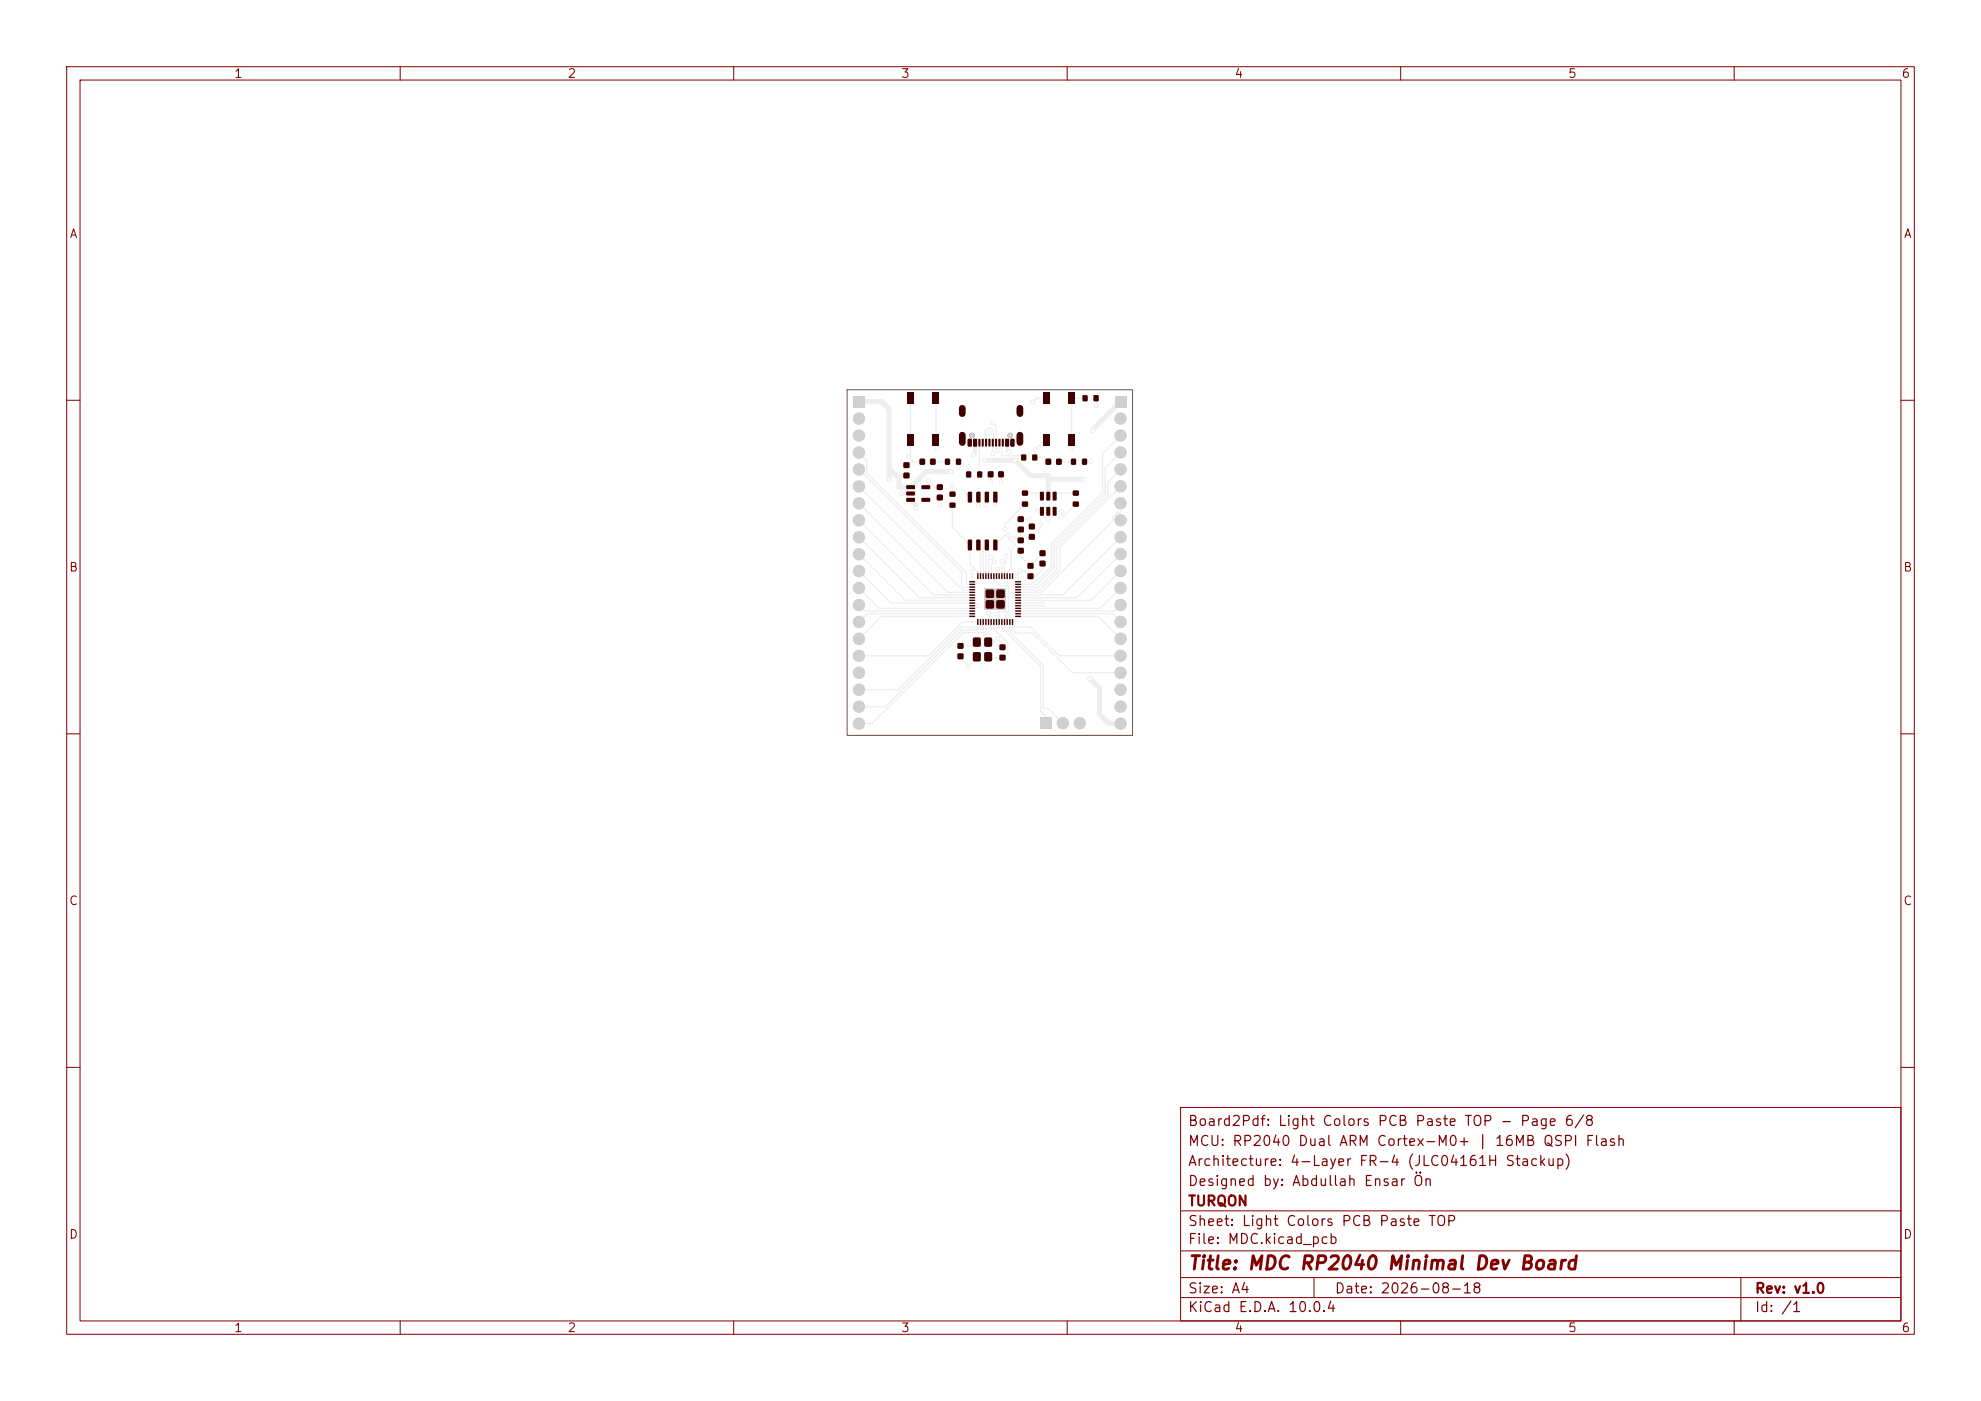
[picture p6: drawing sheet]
<svg xmlns="http://www.w3.org/2000/svg" width="297mm" height="210mm" viewBox="0 0 297 210" stroke-linecap="round" stroke-linejoin="round" font-family="sans-serif">
<g fill="#eee">
<path d="M160.9 73.6h.8v.7h-.8z"/>
<path d="M160.9 75.2h.8v.7h-.8z"/>
<path d="M138.2 72.8l1.2-.1 .1 .5-.2 .1h-1.1l-.1-.1z"/>
<path d="M138.2 74.7l1.2-.1 .1 .5-.2 .1h-1.1l-.1-.1z"/>
<path d="M135.9 74.7l1.2-.1 .1 .5-.2 .1h-1l-.1-.1z"/>
<path d="M135.9 73.7h1.2l.1 .5-.2 .1h-1l-.1-.2z"/>
<path d="M135.9 72.8l1.2-.1 .1 .5-.2 .1h-1l-.1-.1z"/>
<path d="M149.9 98.2h.8v.8h-.8z"/>
<path d="M149.9 96.6h.8v.8h-.8z"/>
</g>
<path d="M144.3 61.2v.8M144.3 65.2v1.1M152.9 61.2v.8M152.9 65.2v1.1" fill="none" stroke="#eee" stroke-width="1"/>
<g fill="#eee">
<path d="M151.5 65.8h.4l.2 .1v.9l-.1 .1-.5-.1z"/>
<path d="M150.7 65.8h.4l.2 .1v.9l-.1 .1-.5-.1z"/>
<path d="M150.2 65.8l.3 .1-.1 1h-.2z"/>
<path d="M149.2 65.8l.3 .1-.1 1h-.2z"/>
<path d="M147.7 65.8l.3 .1-.1 1h-.2z"/>
<path d="M146.7 65.8l.3 .1-.1 1h-.2z"/>
<path d="M145.9 65.8h.4l.2 .1v.9l-.1 .1-.5-.1z"/>
<path d="M145.1 65.8h.4l.2 .1v.9l-.1 .1-.5-.1z"/>
<path d="M147.2 65.8l.3 .1-.1 1h-.2z"/>
<path d="M148.2 65.8l.3 .1-.1 1h-.2z"/>
<path d="M148.7 65.8l.3 .1-.1 1h-.2z"/>
<path d="M149.7 65.8l.3 .1-.1 1h-.2z"/>
</g>
<g fill="#eee" stroke="#eee" stroke-width=".15">
<circle cx="168" cy="108.5" r=".85"/>
<circle cx="168" cy="105.9" r=".85"/>
<circle cx="168" cy="103.4" r=".85"/>
<circle cx="168" cy="100.8" r=".85"/>
<circle cx="168" cy="98.3" r=".85"/>
<circle cx="168" cy="95.8" r=".85"/>
<circle cx="168" cy="93.2" r=".85"/>
<circle cx="168" cy="90.7" r=".85"/>
<circle cx="168" cy="88.1" r=".85"/>
<circle cx="168" cy="85.6" r=".85"/>
<circle cx="168" cy="83.1" r=".85"/>
<circle cx="168" cy="80.5" r=".85"/>
<circle cx="168" cy="78" r=".85"/>
<circle cx="168" cy="75.4" r=".85"/>
<circle cx="168" cy="72.9" r=".85"/>
<circle cx="168" cy="70.4" r=".85"/>
<circle cx="168" cy="67.8" r=".85"/>
<circle cx="168" cy="65.3" r=".85"/>
<circle cx="168" cy="62.7" r=".85"/>
</g>
<path d="M167.1 59.4h1.7v1.7h-1.7z" fill="#eee"/>
<g fill="#eee" stroke="#eee" stroke-width=".15">
<circle cx="128.8" cy="108.5" r=".85"/>
<circle cx="128.8" cy="105.9" r=".85"/>
<circle cx="128.8" cy="103.4" r=".85"/>
<circle cx="128.8" cy="100.8" r=".85"/>
<circle cx="128.8" cy="98.3" r=".85"/>
<circle cx="128.8" cy="95.8" r=".85"/>
<circle cx="128.8" cy="93.2" r=".85"/>
<circle cx="128.8" cy="90.7" r=".85"/>
<circle cx="128.8" cy="88.1" r=".85"/>
<circle cx="128.8" cy="85.6" r=".85"/>
<circle cx="128.8" cy="83.1" r=".85"/>
<circle cx="128.8" cy="80.5" r=".85"/>
<circle cx="128.8" cy="78" r=".85"/>
<circle cx="128.8" cy="75.4" r=".85"/>
<circle cx="128.8" cy="72.9" r=".85"/>
<circle cx="128.8" cy="70.4" r=".85"/>
<circle cx="128.8" cy="67.8" r=".85"/>
<circle cx="128.8" cy="65.3" r=".85"/>
<circle cx="128.8" cy="62.7" r=".85"/>
</g>
<g fill="#eee">
<path d="M127.9 59.4h1.7v1.7h-1.7z"/>
<path d="M145.1 73.8l.5-.1 .1 .1v1.4l-.1 .1-.5-.1z"/>
<path d="M146.4 73.8l.4-.1 .2 .1v1.4l-.1 .1-.5-.1z"/>
<path d="M147.7 73.8l.4-.1 .2 .1v1.4l-.1 .1-.6-.1z"/>
<path d="M148.9 73.8l.5-.1 .1 .1v1.4l-.1 .1-.5-.1z"/>
<path d="M148.9 80.9h.5l.1 .1v1.3l-.1 .2-.5-.1z"/>
<path d="M147.7 80.9h.4l.2 .1v1.3l-.1 .2-.6-.1z"/>
<path d="M146.4 80.9h.4l.2 .1v1.3l-.1 .2-.5-.1z"/>
<path d="M145.1 80.9h.5l.1 .1v1.3l-.1 .2-.5-.1z"/>
</g>
<g fill="#eee" stroke="#eee" stroke-width=".15">
<circle cx="161.9" cy="108.4" r=".85"/>
<circle cx="159.4" cy="108.4" r=".85"/>
</g>
<g fill="#eee">
<path d="M156 107.6h1.7v1.7h-1.7z"/>
<path d="M147.6 95.6h1.1v1.3h-1.1z"/>
<path d="M147.6 97.8h1.1v1.3h-1.1z"/>
<path d="M145.9 97.8h1.1v1.3h-1.1z"/>
<path d="M145.9 95.6h1.1v1.3h-1.1z"/>
<path d="M147.6 88.2h3.2v3.2h-3.2z"/>
<path d="M146.5 85.9l.2 .1-.1 .8-.1-.1z"/>
<path d="M146.9 85.9l.2 .1-.1 .8-.1-.1z"/>
<path d="M147.3 85.9l.2 .1-.1 .8-.1-.1z"/>
<path d="M147.7 85.9l.2 .1-.1 .8-.1-.1z"/>
<path d="M148.1 85.9l.2 .1-.1 .8-.1-.1z"/>
<path d="M148.5 85.9l.2 .1-.1 .8-.1-.1z"/>
<path d="M148.9 85.9l.2 .1-.1 .8-.1-.1z"/>
<path d="M149.3 85.9l.2 .1-.1 .8-.1-.1z"/>
<path d="M149.7 85.9l.2 .1-.1 .8-.1-.1z"/>
<path d="M150.1 85.9l.2 .1-.1 .8-.1-.1z"/>
<path d="M150.5 85.9l.2 .1-.1 .8-.1-.1z"/>
<path d="M150.9 85.9l.2 .1-.1 .8-.1-.1z"/>
<path d="M151.3 85.9l.2 .1-.1 .8-.1-.1z"/>
<path d="M151.7 85.9l.2 .1-.1 .8-.1-.1z"/>
<path d="M152.2 87.1h.8l.1 .1-.9 .1z"/>
<path d="M152.2 87.5h.8l.1 .1-.9 .1z"/>
<path d="M152.2 87.9h.8l.1 .1-.9 .1z"/>
<path d="M152.2 88.3h.8l.1 .1-.9 .1z"/>
<path d="M152.2 88.7h.8l.1 .1-.9 .1z"/>
<path d="M152.2 89.1h.8l.1 .1-.9 .1z"/>
<path d="M152.2 89.5h.8l.1 .1-.9 .1z"/>
<path d="M152.2 89.9h.8l.1 .1-.9 .1z"/>
<path d="M152.2 90.3h.8l.1 .1-.9 .1z"/>
<path d="M152.2 90.7h.8l.1 .1-.9 .1z"/>
<path d="M152.2 91.1h.8l.1 .1-.9 .1z"/>
<path d="M152.2 91.5h.8l.1 .1-.9 .1z"/>
<path d="M152.2 91.9h.8l.1 .1-.9 .1z"/>
<path d="M152.2 92.3h.8l.1 .1-.9 .1z"/>
<path d="M151.7 92.8h.2l-.1 .9-.1-.1z"/>
<path d="M151.3 92.8h.2l-.1 .9-.1-.1z"/>
<path d="M150.9 92.8h.2l-.1 .9-.1-.1z"/>
<path d="M150.5 92.8h.2l-.1 .9-.1-.1z"/>
<path d="M150.1 92.8h.2l-.1 .9-.1-.1z"/>
<path d="M149.7 92.8h.2l-.1 .9-.1-.1z"/>
<path d="M149.3 92.8h.2l-.1 .9-.1-.1z"/>
<path d="M148.9 92.8h.2l-.1 .9-.1-.1z"/>
<path d="M148.5 92.8h.2l-.1 .9-.1-.1z"/>
<path d="M148.1 92.8h.2l-.1 .9-.1-.1z"/>
<path d="M147.7 92.8h.2l-.1 .9-.1-.1z"/>
<path d="M147.3 92.8h.2l-.1 .9-.1-.1z"/>
<path d="M146.9 92.8h.2l-.1 .9-.1-.1z"/>
<path d="M146.5 92.8h.2l-.1 .9-.1-.1z"/>
<path d="M145.3 92.3h.9v.1l-.8 .1z"/>
<path d="M145.3 91.9h.9v.1l-.8 .1z"/>
<path d="M145.3 91.5h.9v.1l-.8 .1z"/>
<path d="M145.3 91.1h.9v.1l-.8 .1z"/>
<path d="M145.3 90.7h.9v.1l-.8 .1z"/>
<path d="M145.3 90.3h.9v.1l-.8 .1z"/>
<path d="M145.3 89.9h.9v.1l-.8 .1z"/>
<path d="M145.3 89.5h.9v.1l-.8 .1z"/>
<path d="M145.3 89.1h.9v.1l-.8 .1z"/>
<path d="M145.3 88.7h.9v.1l-.8 .1z"/>
<path d="M145.3 88.3h.9v.1l-.8 .1z"/>
<path d="M145.3 87.9h.9v.1l-.8 .1z"/>
<path d="M145.3 87.5h.9v.1l-.8 .1z"/>
<path d="M145.3 87.1h.9v.1l-.8 .1z"/>
<path d="M143.6 96.4h.8v.8h-.8z"/>
<path d="M143.6 98h.8v.8h-.8z"/>
<path d="M154.3 80.1h.8v.8h-.8z"/>
<path d="M154.3 78.5h.8v.8h-.8z"/>
<path d="M152.6 82.2h.8v.7h-.8z"/>
<path d="M152.6 80.6h.8v.8h-.8z"/>
<path d="M155.9 84.1h.8v.8h-.8z"/>
<path d="M155.9 82.5h.8v.8h-.8z"/>
<path d="M154.1 84.4h.8v.8h-.8z"/>
<path d="M154.1 86h.8v.8h-.8z"/>
<path d="M153.3 75.2h.8v.7h-.8z"/>
<path d="M153.3 73.6h.8v.7h-.8z"/>
<path d="M162.3 59.3h.7v.8h-.7z"/>
<path d="M164 59.3h.7v.8h-.7z"/>
<path d="M158.4 68.8h.7v.8h-.7z"/>
<path d="M156.8 68.8h.7v.8h-.7z"/>
<path d="M152.6 77.4h.8v.8h-.8z"/>
<path d="M152.6 79h.8v.8h-.8z"/>
<path d="M139.5 68.8h.7v.8h-.7z"/>
<path d="M137.9 68.8h.8v.8h-.8z"/>
<path d="M156 73.8l.4-.1 .1 .1v1.1l-.1 .1-.5-.1z"/>
<path d="M156.9 73.8l.4-.1 .1 .1 .1 1.1-.1 .1-.5-.1z"/>
<path d="M157.9 73.8l.4-.1 .1 .1v1.1l-.1 .1-.5-.1z"/>
<path d="M157.9 76h.4l.1 .1v1.1l-.1 .1-.5-.1z"/>
<path d="M156.9 76h.4l.1 .1 .1 1.1-.1 .1-.5-.1z"/>
<path d="M156 76h.4l.1 .1v1.1l-.1 .1-.5-.1z"/>
<path d="M139.8 58.9h1v1.7h-1z"/>
<path d="M139.8 65.2h1v1.7h-1z"/>
<path d="M136 58.9h1v1.7h-1z"/>
<path d="M136 65.2h1v1.7h-1z"/>
<path d="M160.6 68.8h.7v.8h-.7z"/>
<path d="M162.3 68.8h.6v.8h-.6z"/>
<path d="M149.7 70.7h.8v.8h-.8z"/>
<path d="M148.1 70.7h.8v.8h-.8z"/>
<path d="M135.5 69.3h.8v.8h-.8z"/>
<path d="M135.5 70.9h.8v.8h-.8z"/>
<path d="M154.8 68.2h.7v.8h-.7z"/>
<path d="M153.1 68.2h.7v.8h-.7z"/>
<path d="M140.5 74.2h.8v.8h-.8z"/>
<path d="M140.5 72.6h.8v.8h-.8z"/>
<path d="M144.9 70.7h.7v.8h-.7z"/>
<path d="M146.5 70.7h.7v.8h-.7z"/>
<path d="M156.3 65.2h1.1v1.7h-1.1z"/>
<path d="M156.3 58.9h1.1v1.7h-1.1z"/>
<path d="M160.1 65.2h1v1.7h-1z"/>
<path d="M160.1 58.9h1v1.7h-1z"/>
<path d="M142.4 75.4h.8v.7h-.8z"/>
<path d="M142.4 73.7h.8v.7h-.8z"/>
<path d="M143.4 68.8h.6v.8h-.6z"/>
<path d="M141.7 68.8h.7v.8h-.7z"/>
</g>
<g fill="#eee" stroke="#eee" stroke-width=".15">
<circle cx="145.9" cy="68.2" r=".3"/>
<circle cx="145.2" cy="99.9" r=".3"/>
<circle cx="149.6" cy="95.7" r=".3"/>
<circle cx="148.5" cy="72.2" r=".3"/>
<circle cx="154.8" cy="60.3" r=".3"/>
<circle cx="156" cy="78.5" r=".3"/>
<circle cx="152.2" cy="69" r=".3"/>
<circle cx="164.4" cy="60.8" r=".3"/>
<circle cx="156.5" cy="90.6" r=".3"/>
<circle cx="163.6" cy="69.2" r=".3"/>
<circle cx="140.9" cy="75.7" r=".3"/>
<circle cx="163.8" cy="64.5" r=".3"/>
<circle cx="146.6" cy="90.8" r=".3"/>
<circle cx="152.9" cy="85.6" r=".3"/>
<circle cx="144.4" cy="73.8" r=".3"/>
<circle cx="151.3" cy="67.7" r=".3"/>
<circle cx="145.7" cy="85.7" r=".3"/>
<circle cx="151.8" cy="89.2" r=".3"/>
<circle cx="149.6" cy="85.3" r=".3"/>
<circle cx="139.2" cy="72.1" r=".3"/>
<circle cx="143.7" cy="70" r=".3"/>
<circle cx="149.2" cy="92" r=".3"/>
<circle cx="150.1" cy="72.2" r=".3"/>
<circle cx="157.1" cy="77.9" r=".3"/>
<circle cx="155.2" cy="67.4" r=".3"/>
<circle cx="145.2" cy="69.9" r=".3"/>
<circle cx="154.3" cy="77.8" r=".3"/>
<circle cx="136.2" cy="68.5" r=".3"/>
<circle cx="150.8" cy="83.3" r=".3"/>
<circle cx="151" cy="92.3" r=".3"/>
<circle cx="148.2" cy="91.9" r=".3"/>
<circle cx="150.7" cy="79.3" r=".3"/>
<circle cx="149" cy="84.2" r=".3"/>
<circle cx="148.6" cy="83.6" r=".3"/>
<circle cx="152" cy="80.6" r=".3"/>
<circle cx="149.2" cy="75.6" r=".3"/>
<circle cx="148" cy="83" r=".3"/>
<circle cx="148.9" cy="68" r=".3"/>
<circle cx="155.5" cy="76.5" r=".3"/>
<circle cx="159.1" cy="77.5" r=".3"/>
<circle cx="160.5" cy="67.4" r=".3"/>
<circle cx="146.7" cy="75.7" r=".3"/>
<circle cx="148.3" cy="64.8" r=".3"/>
<circle cx="151.2" cy="80.2" r=".3"/>
<circle cx="159.2" cy="76.7" r=".3"/>
<circle cx="150.2" cy="84.1" r=".3"/>
<circle cx="135.2" cy="74" r=".3"/>
<circle cx="151.6" cy="82.2" r=".3"/>
<circle cx="147.8" cy="75.7" r=".3"/>
<circle cx="140.5" cy="67.2" r=".3"/>
<circle cx="142.8" cy="72.8" r=".3"/>
<circle cx="149.6" cy="67.5" r=".3"/>
<circle cx="148.8" cy="63.4" r=".3"/>
<circle cx="133.3" cy="71.9" r=".3"/>
<circle cx="163.4" cy="101.7" r=".3"/>
<circle cx="162.5" cy="71.9" r=".3"/>
<circle cx="147.6" cy="69" r=".3"/>
<circle cx="142.6" cy="70.7" r=".3"/>
<circle cx="137.3" cy="76.2" r=".3"/>
</g>
<path d="M128.8 60.2h3.4l1.1 1.1v10.6M133.3 70.2l1.5 1.5M135.9 71.3h-.7l-.4 .4M136.5 74.9l.8 .8v.5M142.6 70.7h-3.7l-2.4 2.3h-1.7v-1.3M147.6 69h4.6l2.3 2.3h2.7v.5M157.2 71.8l5.3 .1M157.2 71.8v2.6M168 60.2l-4.2 4.3M163.4 101.7l1.4 1.5v3.9l1.5 1.4h1.7" fill="none" stroke="#eee" stroke-width=".75"/>
<path d="M146.2 66.4v1.5l-.3 .3" fill="none" stroke="#eee" stroke-width=".6"/>
<path d="M151 66.4v1l.3 .3" fill="none" stroke="#eee" stroke-width=".5"/>
<g fill="none" stroke="#eee" stroke-width=".2">
<path d="M136.5 59.7v8.5l-.3 .3 .7 .7M140.3 59.7v7.3l.2 .2M156.8 59.7h-1.4l-.6 .6M162.7 59.7h-2.1v6.3l-.1 .2v1.2M164.3 59.7l.1 1.1M128.8 67.8l1.1 1.2v2l15 14.9v1.7h.9M128.8 72.9l15.5 15.5h1.5M128.8 70.4l15.4 15.4v1.9l.2 .3h1.4M128.8 75.5l13.3 13.3h3.7M128.8 78l11.2 11.2h5.8M136.5 74h-1.3M136.9 69.2h1.4"/>
<path d="M136.9 69.2l-.5 .5h-.5M138.8 73l.4-.4v-.5l.9 .9h.8M139.9 69.2h2.1M140.9 74.6v1.1M142.8 75.7v3.4l2.6 2.6v2.9l1.2 1.2v.6M142.8 72.8v1.3M143.7 69.2v.8M144.3 65.8l.5 .6h.6M144.4 73.8h.3l.7 .7M145.2 69.9v1.2M146.7 74.5v1.2M146.8 66.4l.1 4.7"/>
<path d="M147.8 66.4v-1.2l-.1-.2v-.4l.4-.4h.5l.3 .3v1.1l-.1 .1 .1 2.3M148 74.5v1l-.2 .2M148.3 64.8v1.6M148.5 71.1v1.1M148.8 63.4l.5 .4v3.5l.3 .2M149.2 74.5v1.1M149.8 66.4v.6l.4 .3v1h3l.3 .3M150.1 71.1v1.1h.1M152.9 65.8l-.6 .6h-.5M153 79.4v1.6l-.3-.4h-.7M153 77.8h1.3v.7l.4 .4M153.7 73.9h2.1l.4 .5"/>
<path d="M153.7 75.6l-3 2.9v.8M155.5 76.5h.6l.1 .1M156 78.5v.7l-1.3 1.3M156.8 66h-.2l-1.5 1.5v1.1h1.4l.7 .6M157.2 76.6l-.1 1.3M158.1 76.6l1.1 .1M158.7 69.2h2.2M161.3 75.6l-1.9 1.9h-.3M161.3 73.9h-2.7l-.5 .5M163.6 69.2h-1M168 67.8l-2.3 2.3v4l-7.6 7.6v3.3l-2.6 2.6h-.2l-.4 .4h-2.3M168 65.3l-2.7 2.7v5.9l-7.6 7.6v3.4l-2.3 2.2h-.2l-.5 .5h-2.1"/>
<path d="M168 70.4l-1.9 1.9v1.9l-7.6 7.7v3.4l-2.7 2.7h-.4l-.4 .4h-2.4M168 72.9l-9.1 9.1v3.4l-3 3h-.3l-.4 .4h-2.6M168 75.4v1.4h-.5l-.7 .7v.6l-10.7 10.7h-.3l-.4 .4h-3.6M128.8 88.2l3 3h14M128.8 80.5l9 9.1h8M128.8 90.7l.9 .9h16.1M128.8 83.1l6.9 6.9h10.1M128.8 85.6l4.8 4.8h12.2M143.7 93.8h.1M144 98.4v.3l1.2 1.2v-.2l1.2-1.2M145.7 85.7l.1 1.5M145.8 90.8h.8"/>
<path d="M145.8 92h-15.8l-1.2 1.2M145.8 92.4h-13.6l-3.4 3.4M146.6 93.2h-2.3l-5.1 5.1h-10.4M146.7 81.7l.3 .3v4.4M147 93.2v.8h-2.9l-9.4 9.4h-5.9M147.4 93.2v1.2h-3.2l-11.5 11.5h-3.9M147.8 93.2v1.4l-.2 .2h-3.2l-13.7 13.7h-1.9M148 81.7l-.6 .5v4.2M148 83l-.2 .2v3.2M148.2 96.3h.8l.6-.6 .7 .7v.6M148.6 93.2v1.1l-.9 .9h-.2l-1.6 1.6h-1.9M148.6 83.6l-.4 .4v2.4"/>
<path d="M149 86.4v.5l1 .9h1.2M149 93.2v1.1l2.1 2v1.5l-.8 .8h-2l-.1-.1M149 84.2l-.4 .5v1.7M149.2 92l.2 .2v1M149.2 89.8v1.1l-1 1v1.3M149.2 81.7l1.5-1.5h.5v.5l1.8 1.9v.8l1.5 1.4 1.8-1.9M149.6 85.3v.9l-.2 .2h.4M150.2 93.2v.9l5.8 5.8v6.7l.8 .8v1M150.2 84.1v2.3M150.6 93.2v.7l5.8 5.8v6.5h.7l2.2 2.2M150.8 83.3v1l-.2 .2v1.9M151 92.3v.9"/>
<path d="M151.2 87.8v3.8l-1.4 .1v1.5M151.4 93.2v.9l.8 .8h2.6l5.9 5.9h7.3M151.6 82.2v3l-.6 .6v1.9l.2 .1M151.8 89.2h.1M151.8 93.2v.8h2.6l4.4 4.3h9.2M152.6 85.9v1.3M152.6 92.4h12l3.4 3.4M152.6 92h14.2l1.2 1.2M156.3 84.5v.9l-1 1h-.8l-.8-.8h-.8l-.8 .8h-.7M156.5 90.6l-.2 .2h-3.7M168 80.5l-8.7 8.7h-3.4l-.4 .4h-2.9M168 88.1l-3.1 3.1h-12.3"/>
<path d="M168 85.6l-4.4 4.4h-7.3l-.4 .4h-3.3M168 83.1l-6.5 6.5h-5.4l-.4 .4h-3.1M168 90.7l-.9 .9h-14.5"/>
</g>
<g fill="#fff" stroke="#fff" stroke-width=".15">
<circle cx="145.9" cy="68.2" r=".15"/>
<circle cx="145.2" cy="99.9" r=".15"/>
<circle cx="149.6" cy="95.7" r=".15"/>
<circle cx="148.5" cy="72.2" r=".15"/>
<circle cx="154.8" cy="60.3" r=".15"/>
<circle cx="156" cy="78.5" r=".15"/>
<circle cx="152.2" cy="69" r=".15"/>
<circle cx="164.4" cy="60.8" r=".15"/>
<circle cx="156.5" cy="90.6" r=".15"/>
<circle cx="163.6" cy="69.2" r=".15"/>
<circle cx="140.9" cy="75.7" r=".15"/>
<circle cx="163.8" cy="64.5" r=".15"/>
<circle cx="146.6" cy="90.8" r=".15"/>
<circle cx="152.9" cy="85.6" r=".15"/>
<circle cx="144.4" cy="73.8" r=".15"/>
<circle cx="151.3" cy="67.7" r=".15"/>
<circle cx="145.7" cy="85.7" r=".15"/>
<circle cx="151.8" cy="89.2" r=".15"/>
<circle cx="149.6" cy="85.3" r=".15"/>
<circle cx="139.2" cy="72.1" r=".15"/>
<circle cx="143.7" cy="70" r=".15"/>
<circle cx="149.2" cy="92" r=".15"/>
<circle cx="150.1" cy="72.2" r=".15"/>
<circle cx="157.1" cy="77.9" r=".15"/>
<circle cx="155.2" cy="67.4" r=".15"/>
<circle cx="145.2" cy="69.9" r=".15"/>
<circle cx="154.3" cy="77.8" r=".15"/>
<circle cx="136.2" cy="68.5" r=".15"/>
<circle cx="150.8" cy="83.3" r=".15"/>
<circle cx="151" cy="92.3" r=".15"/>
<circle cx="148.2" cy="91.9" r=".15"/>
<circle cx="150.7" cy="79.3" r=".15"/>
<circle cx="149" cy="84.2" r=".15"/>
<circle cx="148.6" cy="83.6" r=".15"/>
<circle cx="152" cy="80.6" r=".15"/>
<circle cx="149.2" cy="75.6" r=".15"/>
<circle cx="148" cy="83" r=".15"/>
<circle cx="148.9" cy="68" r=".15"/>
<circle cx="155.5" cy="76.5" r=".15"/>
<circle cx="159.1" cy="77.5" r=".15"/>
<circle cx="160.5" cy="67.4" r=".15"/>
<circle cx="146.7" cy="75.7" r=".15"/>
<circle cx="148.3" cy="64.8" r=".15"/>
<circle cx="151.2" cy="80.2" r=".15"/>
<circle cx="159.2" cy="76.7" r=".15"/>
<circle cx="150.2" cy="84.1" r=".15"/>
<circle cx="135.2" cy="74" r=".15"/>
<circle cx="151.6" cy="82.2" r=".15"/>
<circle cx="147.8" cy="75.7" r=".15"/>
<circle cx="140.5" cy="67.2" r=".15"/>
<circle cx="142.8" cy="72.8" r=".15"/>
<circle cx="149.6" cy="67.5" r=".15"/>
<circle cx="148.8" cy="63.4" r=".15"/>
<circle cx="133.3" cy="71.9" r=".15"/>
<circle cx="163.4" cy="101.7" r=".15"/>
<circle cx="162.5" cy="71.9" r=".15"/>
<circle cx="147.6" cy="69" r=".15"/>
<circle cx="142.6" cy="70.7" r=".15"/>
<circle cx="137.3" cy="76.2" r=".15"/>
<circle cx="168" cy="108.5" r=".5"/>
<circle cx="168" cy="105.9" r=".5"/>
<circle cx="168" cy="103.4" r=".5"/>
<circle cx="168" cy="100.8" r=".5"/>
<circle cx="168" cy="98.3" r=".5"/>
<circle cx="168" cy="95.8" r=".5"/>
<circle cx="168" cy="93.2" r=".5"/>
<circle cx="168" cy="90.7" r=".5"/>
<circle cx="168" cy="88.1" r=".5"/>
<circle cx="168" cy="85.6" r=".5"/>
<circle cx="168" cy="83.1" r=".5"/>
<circle cx="168" cy="80.5" r=".5"/>
<circle cx="168" cy="78" r=".5"/>
<circle cx="168" cy="75.4" r=".5"/>
<circle cx="168" cy="72.9" r=".5"/>
<circle cx="168" cy="70.4" r=".5"/>
<circle cx="168" cy="67.8" r=".5"/>
<circle cx="168" cy="65.3" r=".5"/>
<circle cx="168" cy="62.7" r=".5"/>
<circle cx="168" cy="60.2" r=".5"/>
<circle cx="128.8" cy="108.5" r=".5"/>
<circle cx="128.8" cy="105.9" r=".5"/>
<circle cx="128.8" cy="103.4" r=".5"/>
<circle cx="128.8" cy="100.9" r=".5"/>
<circle cx="128.8" cy="98.3" r=".5"/>
<circle cx="128.8" cy="95.8" r=".5"/>
<circle cx="128.8" cy="93.2" r=".5"/>
<circle cx="128.8" cy="90.7" r=".5"/>
<circle cx="128.8" cy="88.2" r=".5"/>
<circle cx="128.8" cy="85.6" r=".5"/>
<circle cx="128.8" cy="83.1" r=".5"/>
<circle cx="128.8" cy="80.5" r=".5"/>
<circle cx="128.8" cy="78" r=".5"/>
<circle cx="128.8" cy="75.5" r=".5"/>
<circle cx="128.8" cy="72.9" r=".5"/>
<circle cx="128.8" cy="70.4" r=".5"/>
<circle cx="128.8" cy="67.8" r=".5"/>
<circle cx="128.8" cy="65.3" r=".5"/>
<circle cx="128.8" cy="62.8" r=".5"/>
<circle cx="128.8" cy="60.2" r=".5"/>
<circle cx="161.9" cy="108.4" r=".5"/>
<circle cx="159.4" cy="108.4" r=".5"/>
<circle cx="156.8" cy="108.4" r=".5"/>
</g>
<path d="M144.3 61.2v.8M144.3 65.2v1.1M152.9 61.2v.8M152.9 65.2v1.1" fill="none" stroke="#fff" stroke-width=".6"/>
<g fill="#000" stroke="#000" stroke-width=".15">
<circle cx="145.7" cy="65.3" r=".32"/>
<circle cx="151.5" cy="65.3" r=".33"/>
</g>
<g fill="#d0d0d0">
<path d="M160.9 73.6h.8v.7h-.8z"/>
<path d="M160.9 75.2h.8v.7h-.8z"/>
<path d="M138.2 72.8l1.2-.1 .1 .5-.2 .1h-1.1l-.1-.1z"/>
<path d="M138.2 74.7l1.2-.1 .1 .5-.2 .1h-1.1l-.1-.1z"/>
<path d="M135.9 74.7l1.2-.1 .1 .5-.2 .1h-1l-.1-.1z"/>
<path d="M135.9 73.7h1.2l.1 .5-.2 .1h-1l-.1-.2z"/>
<path d="M135.9 72.8l1.2-.1 .1 .5-.2 .1h-1l-.1-.1z"/>
<path d="M149.9 98.2h.8v.8h-.8z"/>
<path d="M149.9 96.6h.8v.8h-.8z"/>
</g>
<path d="M144.3 61.2v.8M144.3 65.2v1.1M152.9 61.2v.8M152.9 65.2v1.1" fill="none" stroke="#d0d0d0" stroke-width="1"/>
<g fill="#d0d0d0">
<path d="M151.5 65.8h.4l.2 .1v.9l-.1 .1-.5-.1z"/>
<path d="M150.7 65.8h.4l.2 .1v.9l-.1 .1-.5-.1z"/>
<path d="M150.2 65.8l.3 .1-.1 1h-.2z"/>
<path d="M149.2 65.8l.3 .1-.1 1h-.2z"/>
<path d="M147.7 65.8l.3 .1-.1 1h-.2z"/>
<path d="M146.7 65.8l.3 .1-.1 1h-.2z"/>
<path d="M145.9 65.8h.4l.2 .1v.9l-.1 .1-.5-.1z"/>
<path d="M145.1 65.8h.4l.2 .1v.9l-.1 .1-.5-.1z"/>
<path d="M147.2 65.8l.3 .1-.1 1h-.2z"/>
<path d="M148.2 65.8l.3 .1-.1 1h-.2z"/>
<path d="M148.7 65.8l.3 .1-.1 1h-.2z"/>
<path d="M149.7 65.8l.3 .1-.1 1h-.2z"/>
</g>
<g fill="#d0d0d0" stroke="#d0d0d0" stroke-width=".15">
<circle cx="145.7" cy="65.3" r=".32"/>
<circle cx="151.5" cy="65.3" r=".33"/>
<circle cx="168" cy="108.5" r=".85"/>
<circle cx="168" cy="105.9" r=".85"/>
<circle cx="168" cy="103.4" r=".85"/>
<circle cx="168" cy="100.8" r=".85"/>
<circle cx="168" cy="98.3" r=".85"/>
<circle cx="168" cy="95.8" r=".85"/>
<circle cx="168" cy="93.2" r=".85"/>
<circle cx="168" cy="90.7" r=".85"/>
<circle cx="168" cy="88.1" r=".85"/>
<circle cx="168" cy="85.6" r=".85"/>
<circle cx="168" cy="83.1" r=".85"/>
<circle cx="168" cy="80.5" r=".85"/>
<circle cx="168" cy="78" r=".85"/>
<circle cx="168" cy="75.4" r=".85"/>
<circle cx="168" cy="72.9" r=".85"/>
<circle cx="168" cy="70.4" r=".85"/>
<circle cx="168" cy="67.8" r=".85"/>
<circle cx="168" cy="65.3" r=".85"/>
<circle cx="168" cy="62.7" r=".85"/>
</g>
<path d="M167.1 59.4h1.7v1.7h-1.7z" fill="#d0d0d0"/>
<g fill="#d0d0d0" stroke="#d0d0d0" stroke-width=".15">
<circle cx="128.8" cy="108.5" r=".85"/>
<circle cx="128.8" cy="105.9" r=".85"/>
<circle cx="128.8" cy="103.4" r=".85"/>
<circle cx="128.8" cy="100.8" r=".85"/>
<circle cx="128.8" cy="98.3" r=".85"/>
<circle cx="128.8" cy="95.8" r=".85"/>
<circle cx="128.8" cy="93.2" r=".85"/>
<circle cx="128.8" cy="90.7" r=".85"/>
<circle cx="128.8" cy="88.1" r=".85"/>
<circle cx="128.8" cy="85.6" r=".85"/>
<circle cx="128.8" cy="83.1" r=".85"/>
<circle cx="128.8" cy="80.5" r=".85"/>
<circle cx="128.8" cy="78" r=".85"/>
<circle cx="128.8" cy="75.4" r=".85"/>
<circle cx="128.8" cy="72.9" r=".85"/>
<circle cx="128.8" cy="70.4" r=".85"/>
<circle cx="128.8" cy="67.8" r=".85"/>
<circle cx="128.8" cy="65.3" r=".85"/>
<circle cx="128.8" cy="62.7" r=".85"/>
</g>
<g fill="#d0d0d0">
<path d="M127.9 59.4h1.7v1.7h-1.7z"/>
<path d="M145.1 73.8l.5-.1 .1 .1v1.4l-.1 .1-.5-.1z"/>
<path d="M146.4 73.8l.4-.1 .2 .1v1.4l-.1 .1-.5-.1z"/>
<path d="M147.7 73.8l.4-.1 .2 .1v1.4l-.1 .1-.6-.1z"/>
<path d="M148.9 73.8l.5-.1 .1 .1v1.4l-.1 .1-.5-.1z"/>
<path d="M148.9 80.9h.5l.1 .1v1.3l-.1 .2-.5-.1z"/>
<path d="M147.7 80.9h.4l.2 .1v1.3l-.1 .2-.6-.1z"/>
<path d="M146.4 80.9h.4l.2 .1v1.3l-.1 .2-.5-.1z"/>
<path d="M145.1 80.9h.5l.1 .1v1.3l-.1 .2-.5-.1z"/>
</g>
<g fill="#d0d0d0" stroke="#d0d0d0" stroke-width=".15">
<circle cx="161.9" cy="108.4" r=".85"/>
<circle cx="159.4" cy="108.4" r=".85"/>
</g>
<g fill="#d0d0d0">
<path d="M156 107.6h1.7v1.7h-1.7z"/>
<path d="M147.6 95.6h1.1v1.3h-1.1z"/>
<path d="M147.6 97.8h1.1v1.3h-1.1z"/>
<path d="M145.9 97.8h1.1v1.3h-1.1z"/>
<path d="M145.9 95.6h1.1v1.3h-1.1z"/>
<path d="M147.6 88.2h3.2v3.2h-3.2z"/>
<path d="M146.5 85.9l.2 .1-.1 .8-.1-.1z"/>
<path d="M146.9 85.9l.2 .1-.1 .8-.1-.1z"/>
<path d="M147.3 85.9l.2 .1-.1 .8-.1-.1z"/>
<path d="M147.7 85.9l.2 .1-.1 .8-.1-.1z"/>
<path d="M148.1 85.9l.2 .1-.1 .8-.1-.1z"/>
<path d="M148.5 85.9l.2 .1-.1 .8-.1-.1z"/>
<path d="M148.9 85.9l.2 .1-.1 .8-.1-.1z"/>
<path d="M149.3 85.9l.2 .1-.1 .8-.1-.1z"/>
<path d="M149.7 85.9l.2 .1-.1 .8-.1-.1z"/>
<path d="M150.1 85.9l.2 .1-.1 .8-.1-.1z"/>
<path d="M150.5 85.9l.2 .1-.1 .8-.1-.1z"/>
<path d="M150.9 85.9l.2 .1-.1 .8-.1-.1z"/>
<path d="M151.3 85.9l.2 .1-.1 .8-.1-.1z"/>
<path d="M151.7 85.9l.2 .1-.1 .8-.1-.1z"/>
<path d="M152.2 87.1h.8l.1 .1-.9 .1z"/>
<path d="M152.2 87.5h.8l.1 .1-.9 .1z"/>
<path d="M152.2 87.9h.8l.1 .1-.9 .1z"/>
<path d="M152.2 88.3h.8l.1 .1-.9 .1z"/>
<path d="M152.2 88.7h.8l.1 .1-.9 .1z"/>
<path d="M152.2 89.1h.8l.1 .1-.9 .1z"/>
<path d="M152.2 89.5h.8l.1 .1-.9 .1z"/>
<path d="M152.2 89.9h.8l.1 .1-.9 .1z"/>
<path d="M152.2 90.3h.8l.1 .1-.9 .1z"/>
<path d="M152.2 90.7h.8l.1 .1-.9 .1z"/>
<path d="M152.2 91.1h.8l.1 .1-.9 .1z"/>
<path d="M152.2 91.5h.8l.1 .1-.9 .1z"/>
<path d="M152.2 91.9h.8l.1 .1-.9 .1z"/>
<path d="M152.2 92.3h.8l.1 .1-.9 .1z"/>
<path d="M151.7 92.8h.2l-.1 .9-.1-.1z"/>
<path d="M151.3 92.8h.2l-.1 .9-.1-.1z"/>
<path d="M150.9 92.8h.2l-.1 .9-.1-.1z"/>
<path d="M150.5 92.8h.2l-.1 .9-.1-.1z"/>
<path d="M150.1 92.8h.2l-.1 .9-.1-.1z"/>
<path d="M149.7 92.8h.2l-.1 .9-.1-.1z"/>
<path d="M149.3 92.8h.2l-.1 .9-.1-.1z"/>
<path d="M148.9 92.8h.2l-.1 .9-.1-.1z"/>
<path d="M148.5 92.8h.2l-.1 .9-.1-.1z"/>
<path d="M148.1 92.8h.2l-.1 .9-.1-.1z"/>
<path d="M147.7 92.8h.2l-.1 .9-.1-.1z"/>
<path d="M147.3 92.8h.2l-.1 .9-.1-.1z"/>
<path d="M146.9 92.8h.2l-.1 .9-.1-.1z"/>
<path d="M146.5 92.8h.2l-.1 .9-.1-.1z"/>
<path d="M145.3 92.3h.9v.1l-.8 .1z"/>
<path d="M145.3 91.9h.9v.1l-.8 .1z"/>
<path d="M145.3 91.5h.9v.1l-.8 .1z"/>
<path d="M145.3 91.1h.9v.1l-.8 .1z"/>
<path d="M145.3 90.7h.9v.1l-.8 .1z"/>
<path d="M145.3 90.3h.9v.1l-.8 .1z"/>
<path d="M145.3 89.9h.9v.1l-.8 .1z"/>
<path d="M145.3 89.5h.9v.1l-.8 .1z"/>
<path d="M145.3 89.1h.9v.1l-.8 .1z"/>
<path d="M145.3 88.7h.9v.1l-.8 .1z"/>
<path d="M145.3 88.3h.9v.1l-.8 .1z"/>
<path d="M145.3 87.9h.9v.1l-.8 .1z"/>
<path d="M145.3 87.5h.9v.1l-.8 .1z"/>
<path d="M145.3 87.1h.9v.1l-.8 .1z"/>
<path d="M143.6 96.4h.8v.8h-.8z"/>
<path d="M143.6 98h.8v.8h-.8z"/>
<path d="M154.3 80.1h.8v.8h-.8z"/>
<path d="M154.3 78.5h.8v.8h-.8z"/>
<path d="M152.6 82.2h.8v.7h-.8z"/>
<path d="M152.6 80.6h.8v.8h-.8z"/>
<path d="M155.9 84.1h.8v.8h-.8z"/>
<path d="M155.9 82.5h.8v.8h-.8z"/>
<path d="M154.1 84.4h.8v.8h-.8z"/>
<path d="M154.1 86h.8v.8h-.8z"/>
<path d="M153.3 75.2h.8v.7h-.8z"/>
<path d="M153.3 73.6h.8v.7h-.8z"/>
<path d="M162.3 59.3h.7v.8h-.7z"/>
<path d="M164 59.3h.7v.8h-.7z"/>
<path d="M158.4 68.8h.7v.8h-.7z"/>
<path d="M156.8 68.8h.7v.8h-.7z"/>
<path d="M152.6 77.4h.8v.8h-.8z"/>
<path d="M152.6 79h.8v.8h-.8z"/>
<path d="M139.5 68.8h.7v.8h-.7z"/>
<path d="M137.9 68.8h.8v.8h-.8z"/>
<path d="M156 73.8l.4-.1 .1 .1v1.1l-.1 .1-.5-.1z"/>
<path d="M156.9 73.8l.4-.1 .1 .1 .1 1.1-.1 .1-.5-.1z"/>
<path d="M157.9 73.8l.4-.1 .1 .1v1.1l-.1 .1-.5-.1z"/>
<path d="M157.9 76h.4l.1 .1v1.1l-.1 .1-.5-.1z"/>
<path d="M156.9 76h.4l.1 .1 .1 1.1-.1 .1-.5-.1z"/>
<path d="M156 76h.4l.1 .1v1.1l-.1 .1-.5-.1z"/>
<path d="M139.8 58.9h1v1.7h-1z"/>
<path d="M139.8 65.2h1v1.7h-1z"/>
<path d="M136 58.9h1v1.7h-1z"/>
<path d="M136 65.2h1v1.7h-1z"/>
<path d="M160.6 68.8h.7v.8h-.7z"/>
<path d="M162.3 68.8h.6v.8h-.6z"/>
<path d="M149.7 70.7h.8v.8h-.8z"/>
<path d="M148.1 70.7h.8v.8h-.8z"/>
<path d="M135.5 69.3h.8v.8h-.8z"/>
<path d="M135.5 70.9h.8v.8h-.8z"/>
<path d="M154.8 68.2h.7v.8h-.7z"/>
<path d="M153.1 68.2h.7v.8h-.7z"/>
<path d="M140.5 74.2h.8v.8h-.8z"/>
<path d="M140.5 72.6h.8v.8h-.8z"/>
<path d="M144.9 70.7h.7v.8h-.7z"/>
<path d="M146.5 70.7h.7v.8h-.7z"/>
<path d="M156.3 65.2h1.1v1.7h-1.1z"/>
<path d="M156.3 58.9h1.1v1.7h-1.1z"/>
<path d="M160.1 65.2h1v1.7h-1z"/>
<path d="M160.1 58.9h1v1.7h-1z"/>
<path d="M142.4 75.4h.8v.7h-.8z"/>
<path d="M142.4 73.7h.8v.7h-.8z"/>
<path d="M143.4 68.8h.6v.8h-.6z"/>
<path d="M141.7 68.8h.7v.8h-.7z"/>
</g>
<g fill="#400000">
<path d="M160.9 73.6h.8v.7h-.8z"/>
<path d="M160.9 75.2h.8v.7h-.8z"/>
<path d="M138.2 72.8l1.2-.1 .1 .5-.2 .1h-1.1l-.1-.1z"/>
<path d="M138.2 74.7l1.2-.1 .1 .5-.2 .1h-1.1l-.1-.1z"/>
<path d="M135.9 74.7l1.2-.1 .1 .5-.2 .1h-1l-.1-.1z"/>
<path d="M135.9 73.7h1.2l.1 .5-.2 .1h-1l-.1-.2z"/>
<path d="M135.9 72.8l1.2-.1 .1 .5-.2 .1h-1l-.1-.1z"/>
<path d="M149.9 98.2h.8v.8h-.8z"/>
<path d="M149.9 96.6h.8v.8h-.8z"/>
</g>
<path d="M144.3 61.2v.8M144.3 65.2v1.1M152.9 61.2v.8M152.9 65.2v1.1" fill="none" stroke="#400000" stroke-width="1"/>
<g fill="#400000">
<path d="M151.5 65.8h.4l.2 .1v.9l-.1 .1-.5-.1z"/>
<path d="M150.7 65.8h.4l.2 .1v.9l-.1 .1-.5-.1z"/>
<path d="M150.2 65.8l.3 .1-.1 1h-.2z"/>
<path d="M149.2 65.8l.3 .1-.1 1h-.2z"/>
<path d="M147.7 65.8l.3 .1-.1 1h-.2z"/>
<path d="M146.7 65.8l.3 .1-.1 1h-.2z"/>
<path d="M145.9 65.8h.4l.2 .1v.9l-.1 .1-.5-.1z"/>
<path d="M145.1 65.8h.4l.2 .1v.9l-.1 .1-.5-.1z"/>
<path d="M147.2 65.8l.3 .1-.1 1h-.2z"/>
<path d="M148.2 65.8l.3 .1-.1 1h-.2z"/>
<path d="M148.7 65.8l.3 .1-.1 1h-.2z"/>
<path d="M149.7 65.8l.3 .1-.1 1h-.2z"/>
<path d="M145.1 73.8l.5-.1 .1 .1v1.4l-.1 .1-.5-.1z"/>
<path d="M146.4 73.8l.4-.1 .2 .1v1.4l-.1 .1-.5-.1z"/>
<path d="M147.7 73.8l.4-.1 .2 .1v1.4l-.1 .1-.6-.1z"/>
<path d="M148.9 73.8l.5-.1 .1 .1v1.4l-.1 .1-.5-.1z"/>
<path d="M148.9 80.9h.5l.1 .1v1.3l-.1 .2-.5-.1z"/>
<path d="M147.7 80.9h.4l.2 .1v1.3l-.1 .2-.6-.1z"/>
<path d="M146.4 80.9h.4l.2 .1v1.3l-.1 .2-.5-.1z"/>
<path d="M145.1 80.9h.5l.1 .1v1.3l-.1 .2-.5-.1z"/>
<path d="M147.6 95.6h1.1v1.3h-1.1z"/>
<path d="M147.6 97.8h1.1v1.3h-1.1z"/>
<path d="M145.9 97.8h1.1v1.3h-1.1z"/>
<path d="M145.9 95.6h1.1v1.3h-1.1z"/>
<path d="M146.5 85.9l.2 .1-.1 .8-.1-.1z"/>
<path d="M146.9 85.9l.2 .1-.1 .8-.1-.1z"/>
<path d="M147.3 85.9l.2 .1-.1 .8-.1-.1z"/>
<path d="M147.7 85.9l.2 .1-.1 .8-.1-.1z"/>
<path d="M148.1 85.9l.2 .1-.1 .8-.1-.1z"/>
<path d="M148.5 85.9l.2 .1-.1 .8-.1-.1z"/>
<path d="M148.9 85.9l.2 .1-.1 .8-.1-.1z"/>
<path d="M149.3 85.9l.2 .1-.1 .8-.1-.1z"/>
<path d="M149.7 85.9l.2 .1-.1 .8-.1-.1z"/>
<path d="M150.1 85.9l.2 .1-.1 .8-.1-.1z"/>
<path d="M150.5 85.9l.2 .1-.1 .8-.1-.1z"/>
<path d="M150.9 85.9l.2 .1-.1 .8-.1-.1z"/>
<path d="M151.3 85.9l.2 .1-.1 .8-.1-.1z"/>
<path d="M151.7 85.9l.2 .1-.1 .8-.1-.1z"/>
<path d="M152.2 87.1h.8l.1 .1-.9 .1z"/>
<path d="M152.2 87.5h.8l.1 .1-.9 .1z"/>
<path d="M152.2 87.9h.8l.1 .1-.9 .1z"/>
<path d="M152.2 88.3h.8l.1 .1-.9 .1z"/>
<path d="M152.2 88.7h.8l.1 .1-.9 .1z"/>
<path d="M152.2 89.1h.8l.1 .1-.9 .1z"/>
<path d="M152.2 89.5h.8l.1 .1-.9 .1z"/>
<path d="M152.2 89.9h.8l.1 .1-.9 .1z"/>
<path d="M152.2 90.3h.8l.1 .1-.9 .1z"/>
<path d="M152.2 90.7h.8l.1 .1-.9 .1z"/>
<path d="M152.2 91.1h.8l.1 .1-.9 .1z"/>
<path d="M152.2 91.5h.8l.1 .1-.9 .1z"/>
<path d="M152.2 91.9h.8l.1 .1-.9 .1z"/>
<path d="M152.2 92.3h.8l.1 .1-.9 .1z"/>
<path d="M151.7 92.8h.2l-.1 .9-.1-.1z"/>
<path d="M151.3 92.8h.2l-.1 .9-.1-.1z"/>
<path d="M150.9 92.8h.2l-.1 .9-.1-.1z"/>
<path d="M150.5 92.8h.2l-.1 .9-.1-.1z"/>
<path d="M150.1 92.8h.2l-.1 .9-.1-.1z"/>
<path d="M149.7 92.8h.2l-.1 .9-.1-.1z"/>
<path d="M149.3 92.8h.2l-.1 .9-.1-.1z"/>
<path d="M148.9 92.8h.2l-.1 .9-.1-.1z"/>
<path d="M148.5 92.8h.2l-.1 .9-.1-.1z"/>
<path d="M148.1 92.8h.2l-.1 .9-.1-.1z"/>
<path d="M147.7 92.8h.2l-.1 .9-.1-.1z"/>
<path d="M147.3 92.8h.2l-.1 .9-.1-.1z"/>
<path d="M146.9 92.8h.2l-.1 .9-.1-.1z"/>
<path d="M146.5 92.8h.2l-.1 .9-.1-.1z"/>
<path d="M145.3 92.3h.9v.1l-.8 .1z"/>
<path d="M145.3 91.9h.9v.1l-.8 .1z"/>
<path d="M145.3 91.5h.9v.1l-.8 .1z"/>
<path d="M145.3 91.1h.9v.1l-.8 .1z"/>
<path d="M145.3 90.7h.9v.1l-.8 .1z"/>
<path d="M145.3 90.3h.9v.1l-.8 .1z"/>
<path d="M145.3 89.9h.9v.1l-.8 .1z"/>
<path d="M145.3 89.5h.9v.1l-.8 .1z"/>
<path d="M145.3 89.1h.9v.1l-.8 .1z"/>
<path d="M145.3 88.7h.9v.1l-.8 .1z"/>
<path d="M145.3 88.3h.9v.1l-.8 .1z"/>
<path d="M145.3 87.9h.9v.1l-.8 .1z"/>
<path d="M145.3 87.5h.9v.1l-.8 .1z"/>
<path d="M145.3 87.1h.9v.1l-.8 .1z"/>
<path d="M149.4 90h1.2v1.2h-1.2z"/>
<path d="M149.4 88.4h1.2v1.2h-1.2z"/>
<path d="M147.8 90h1.2v1.2h-1.2z"/>
<path d="M147.8 88.4h1.2v1.2h-1.2z"/>
<path d="M143.6 96.4h.8v.8h-.8z"/>
<path d="M143.6 98h.8v.8h-.8z"/>
<path d="M154.3 80.1h.8v.8h-.8z"/>
<path d="M154.3 78.5h.8v.8h-.8z"/>
<path d="M152.6 82.2h.8v.7h-.8z"/>
<path d="M152.6 80.6h.8v.8h-.8z"/>
<path d="M155.9 84.1h.8v.8h-.8z"/>
<path d="M155.9 82.5h.8v.8h-.8z"/>
<path d="M154.1 84.4h.8v.8h-.8z"/>
<path d="M154.1 86h.8v.8h-.8z"/>
<path d="M153.3 75.2h.8v.7h-.8z"/>
<path d="M153.3 73.6h.8v.7h-.8z"/>
<path d="M162.3 59.3h.7v.8h-.7z"/>
<path d="M164 59.3h.7v.8h-.7z"/>
<path d="M158.4 68.8h.7v.8h-.7z"/>
<path d="M156.8 68.8h.7v.8h-.7z"/>
<path d="M152.6 77.4h.8v.8h-.8z"/>
<path d="M152.6 79h.8v.8h-.8z"/>
<path d="M139.5 68.8h.7v.8h-.7z"/>
<path d="M137.9 68.8h.8v.8h-.8z"/>
<path d="M156 73.8l.4-.1 .1 .1v1.1l-.1 .1-.5-.1z"/>
<path d="M156.9 73.8l.4-.1 .1 .1 .1 1.1-.1 .1-.5-.1z"/>
<path d="M157.9 73.8l.4-.1 .1 .1v1.1l-.1 .1-.5-.1z"/>
<path d="M157.9 76h.4l.1 .1v1.1l-.1 .1-.5-.1z"/>
<path d="M156.9 76h.4l.1 .1 .1 1.1-.1 .1-.5-.1z"/>
<path d="M156 76h.4l.1 .1v1.1l-.1 .1-.5-.1z"/>
<path d="M139.8 58.9h1v1.7h-1z"/>
<path d="M139.8 65.2h1v1.7h-1z"/>
<path d="M136 58.9h1v1.7h-1z"/>
<path d="M136 65.2h1v1.7h-1z"/>
<path d="M160.6 68.8h.7v.8h-.7z"/>
<path d="M162.3 68.8h.6v.8h-.6z"/>
<path d="M149.7 70.7h.8v.8h-.8z"/>
<path d="M148.1 70.7h.8v.8h-.8z"/>
<path d="M135.5 69.3h.8v.8h-.8z"/>
<path d="M135.5 70.9h.8v.8h-.8z"/>
<path d="M154.8 68.2h.7v.8h-.7z"/>
<path d="M153.1 68.2h.7v.8h-.7z"/>
<path d="M140.5 74.2h.8v.8h-.8z"/>
<path d="M140.5 72.6h.8v.8h-.8z"/>
<path d="M144.9 70.7h.7v.8h-.7z"/>
<path d="M146.5 70.7h.7v.8h-.7z"/>
<path d="M156.3 65.2h1.1v1.7h-1.1z"/>
<path d="M156.3 58.9h1.1v1.7h-1.1z"/>
<path d="M160.1 65.2h1v1.7h-1z"/>
<path d="M160.1 58.9h1v1.7h-1z"/>
<path d="M142.4 75.4h.8v.7h-.8z"/>
<path d="M142.4 73.7h.8v.7h-.8z"/>
<path d="M143.4 68.8h.6v.8h-.6z"/>
<path d="M141.7 68.8h.7v.8h-.7z"/>
</g>
<path d="M127 58.4h42.8v51.8h-42.8z" fill="none" stroke="#635547" stroke-width=".15"/>
<g fill="none" stroke="#830000" stroke-width=".15">
<path d="M10 10h277v190h-277zM12 12h273v186h-273zM60 10v2M110 10v2M160 10v2M210 10v2M260 10v2M10 60h2M285 60h2M10 110h2M285 110h2M10 160h2"/>
<path d="M177 166h108v32h-108zM285 160h2M60 198v2M110 198v2M160 198v2M177 194.5h108M177 191.5h108M177 187.5h108M177 181.5h108M197 191.5v3M210 198v2M260 198v2"/>
<path d="M261 191.5v6.5"/>
</g>
<text font-size="2" fill="#830000" x="178" y="190.8">Title: MDC RP2040 Minimal Dev Board</text>
<g font-size="1.5" fill="#830000">
<text x="178" y="172.2">MCU: RP2040 Dual ARM Cortex-M0+ | 16MB QSPI Flash</text>
<text x="178" y="169.2">Board2Pdf: Light Colors PCB Paste TOP - Page 6/8</text>
<text x="178" y="178.2">Designed by: Abdullah Ensar Ön</text>
<text x="178" y="175.2">Architecture: 4-Layer FR-4 (JLC04161H Stackup)</text>
<text x="178" y="184.2">Sheet: Light Colors PCB Paste TOP</text>
<text x="178" y="181.2">TURQON</text>
<text x="178" y="186.9">File: MDC.kicad_pcb</text>
<text x="178" y="197.1">KiCad E.D.A. 10.0.4</text>
<text x="178" y="194.3">Size: A4</text>
<text x="200" y="194.3">Date: 2026-08-18</text>
<text x="263" y="194.3">Rev: v1.0</text>
<text x="263" y="197.1">Id: /1</text>
</g>
<g font-size="1.3" fill="#830000">
<text x="35" y="12">1</text>
<text x="85" y="12">2</text>
<text x="135" y="12">3</text>
<text x="185" y="12">4</text>
<text x="235" y="12">5</text>
<text x="285" y="12">6</text>
<text x="10.3" y="36">A</text>
<text x="285.4" y="36">A</text>
<text x="10.3" y="86">B</text>
<text x="285.3" y="86">B</text>
<text x="10.3" y="136">C</text>
<text x="285.3" y="136">C</text>
<text x="10.3" y="186">D</text>
<text x="285.3" y="186">D</text>
<text x="35" y="200">1</text>
<text x="85" y="200">2</text>
<text x="135" y="200">3</text>
<text x="185" y="200">4</text>
<text x="235" y="200">5</text>
<text x="285" y="200">6</text>
</g>
</svg>
